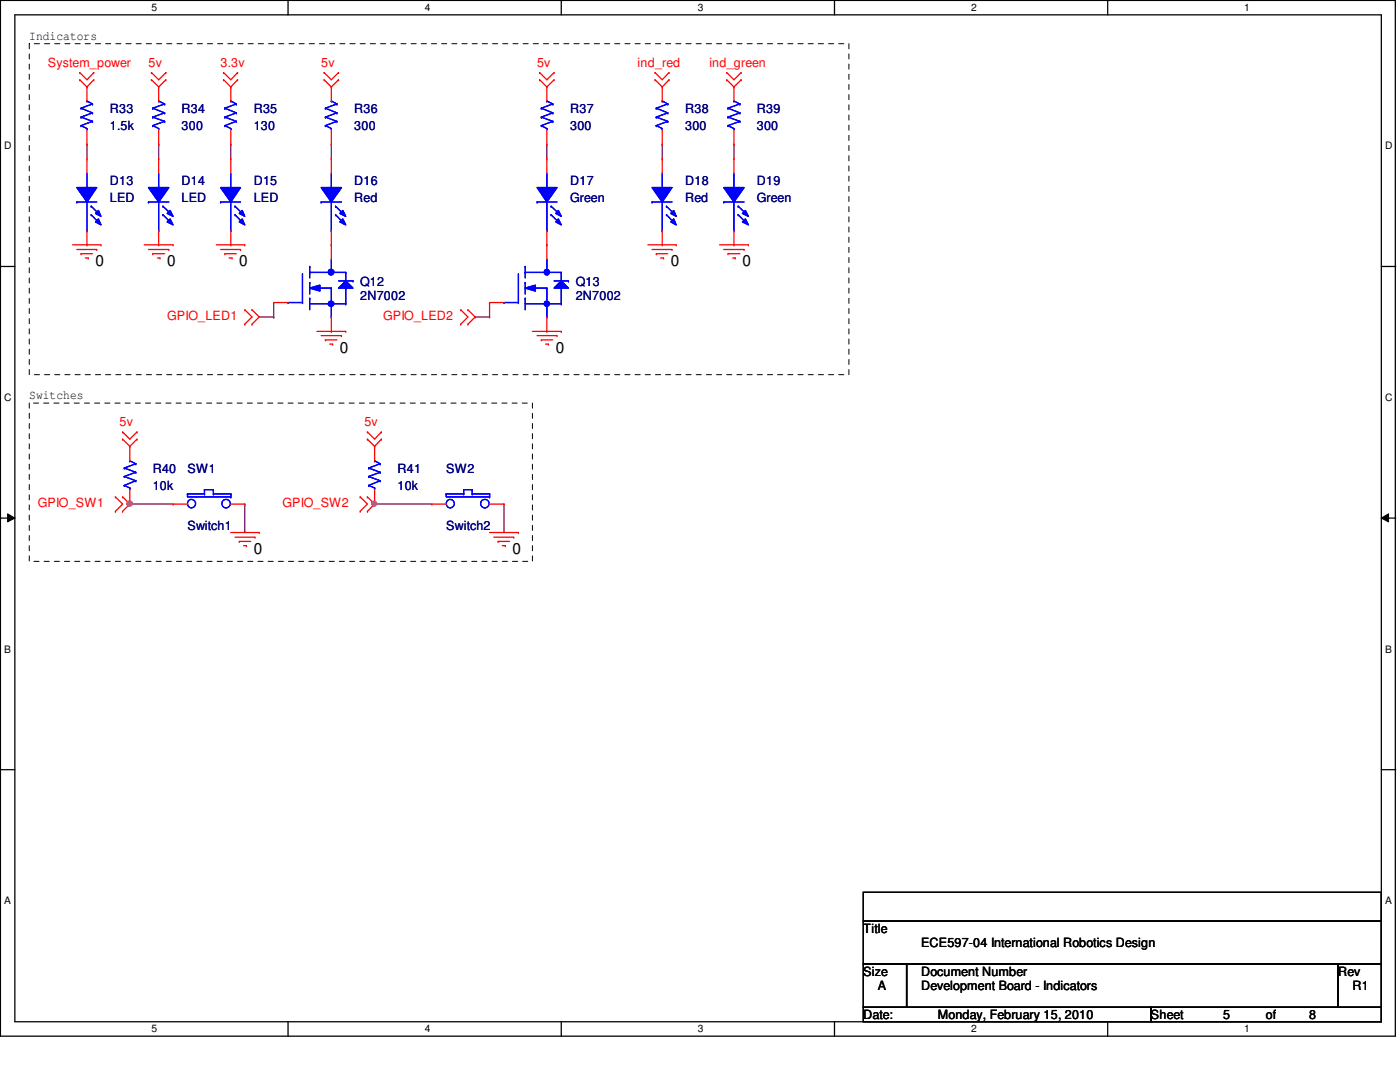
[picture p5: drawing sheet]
<svg xmlns="http://www.w3.org/2000/svg" width="279mm" height="216mm" viewBox="0 0 279 216" stroke-linecap="round" stroke-linejoin="round" font-family="sans-serif">
<path d="M.1 .1h278.4v206.7h-278.4zM3 3h272.7v200.9h-272.7z" fill="none" stroke="#000" stroke-width=".25"/>
<g fill="#fff">
<path d="M30.2 .4h1.1v2.3h-1.1z"/>
<path d="M30.2 204.2h1.1v2.3h-1.1z"/>
</g>
<path d="M57.5 .1v2.9M57.5 203.9v2.9" fill="none" stroke="#000" stroke-width=".25"/>
<g fill="#fff">
<path d="M84.8 .4h1.1v2.3h-1.1z"/>
<path d="M84.8 204.2h1.1v2.3h-1.1z"/>
</g>
<path d="M112 .1v2.9M112 203.9v2.9" fill="none" stroke="#000" stroke-width=".25"/>
<g fill="#fff">
<path d="M139.3 .4h1.1v2.3h-1.1z"/>
<path d="M139.3 204.2h1.1v2.3h-1.1z"/>
</g>
<path d="M166.5 .1v2.9M166.5 203.9v2.9" fill="none" stroke="#000" stroke-width=".25"/>
<g fill="#fff">
<path d="M193.8 .4h1.1v2.3h-1.1z"/>
<path d="M193.8 204.2h1.1v2.3h-1.1z"/>
</g>
<path d="M221.1 .1v2.9M221.1 203.9v2.9" fill="none" stroke="#000" stroke-width=".25"/>
<g fill="#fff">
<path d="M248.3 .4h1.1v2.3h-1.1z"/>
<path d="M248.3 204.2h1.1v2.3h-1.1z"/>
<path d="M.8 28h1.5v2.3h-1.5z"/>
<path d="M276.4 28h1.5v2.3h-1.5z"/>
<path d="M.8 78.2h1.5v2.3h-1.5z"/>
<path d="M276.4 78.2h1.5v2.3h-1.5z"/>
</g>
<path d="M.1 53.2h2.9M275.7 53.2h2.9" fill="none" stroke="#000" stroke-width=".25"/>
<g fill="#fff">
<path d="M.8 128.4h1.4v2.3h-1.4z"/>
<path d="M276.4 128.4h1.4v2.3h-1.4z"/>
</g>
<path d="M.1 103.4h2.9M275.7 103.4h2.9" fill="none" stroke="#000" stroke-width=".25"/>
<path d="M1.5 102.5l1.5 .9-1.5 .7zM275.7 103.4l1.4-.9v1.6z" fill="#000"/>
<path d="M1.5 102.5l1.5 .9-1.5 .7zM275.7 103.4l1.4-.9v1.6z" fill="none" stroke="#000" stroke-width=".2"/>
<g fill="#fff">
<path d="M.8 178.6h1.3v2.3h-1.3z"/>
<path d="M276.4 178.6h1.3v2.3h-1.3z"/>
</g>
<path d="M.1 153.6h2.9M275.7 153.6h2.9" fill="none" stroke="#000" stroke-width=".25"/>
<path d="M5.8 8.7h163.6v66.1h-163.6zM5.8 80.4h100.5v31.6h-100.5z" fill="none" stroke="#000" stroke-width=".2" stroke-dasharray="1 1 1 1 1 1 1 1"/>
<g fill="none" stroke="#800040" stroke-width=".25">
<path d="M17.4 28.8h.1M17.4 28.8v2.9M31.7 28.8h.1M31.7 28.8v2.9M46.1 28.8h.1M46.1 28.8v2.9M66.1 28.8h.1M66.1 28.8v2.9M109.1 28.8h.1M109.1 28.8v2.9M132.2 28.8h.1M132.2 28.8v2.9"/>
<path d="M146.5 28.8h.1M146.5 28.8v2.9M25.9 100.6h.1M25.9 100.6h8.6"/>
</g>
<circle cx="25.9" cy="100.5" r=".55" fill="#f0f"/>
<circle cx="25.9" cy="100.5" r=".55" fill="none" stroke="#f0f" stroke-width=".25"/>
<path d="M74.8 100.6h.1M74.8 100.6h11.4" fill="none" stroke="#800040" stroke-width=".25"/>
<circle cx="74.7" cy="100.5" r=".52" fill="#f0f"/>
<circle cx="74.7" cy="100.5" r=".52" fill="none" stroke="#f0f" stroke-width=".25"/>
<path d="M51.7 63.2h2.9M54.6 63.2h.1M54.6 60.4v2.8M94.8 63.2h.1M94.8 63.2h2.9M97.7 63.2h.1M97.7 60.4v2.8M48.9 100.6h.1M48.9 100.6v5.7M100.6 100.6h.1M100.6 100.6v5.7" fill="none" stroke="#800040" stroke-width=".25"/>
<g fill="none" stroke="#f00" stroke-width=".25">
<path d="M15.9 15.9h.1M15.9 14.5h.1M15.9 15.9l1.5 1.5 1.3-1.5M15.9 14.5l1.5 1.4 1.3-1.4M18.7 15.9h.1M18.7 14.5h.1M30.2 15.9h.1M30.2 14.5h.1M30.2 15.9l1.5 1.5 1.4-1.5M30.2 14.5l1.5 1.4 1.4-1.4M33.1 15.9h.1M33.1 14.5h.1"/>
<path d="M44.6 15.9h.1M44.6 14.5h.1M44.6 15.9l1.5 1.5 1.3-1.5M44.6 14.5l1.5 1.4 1.3-1.4M47.4 15.9h.1M47.4 14.5h.1M64.7 15.9h.1M64.7 14.5h.1M64.7 15.9l1.4 1.5 1.5-1.5M64.7 14.5l1.4 1.4 1.5-1.4M67.6 15.9h.1M67.6 14.5h.1"/>
<path d="M107.7 15.9h.1M107.7 14.5h.1M107.7 15.9l1.4 1.5 1.5-1.5M107.7 14.5l1.4 1.4 1.5-1.4M110.6 15.9h.1M110.6 14.5h.1M130.7 15.9h.1M130.7 14.5h.1M130.7 15.9l1.5 1.5 1.3-1.5M130.7 14.5l1.5 1.4 1.3-1.4M133.5 15.9h.1M133.5 14.5h.1"/>
<path d="M145 15.9h.1M145 14.5h.1M145 15.9l1.5 1.5 1.4-1.5M145 14.5l1.5 1.4 1.4-1.4M147.9 15.9h.1M147.9 14.5h.1M14.5 48.9h5.7M15.3 49.8h4M16.2 50.6h.1M16.2 50.6h2.3M17 51.5h.6M17.6 51.5h.1"/>
<path d="M19.3 49.8h.1M20.2 48.9h.1M28.8 48.9h5.7M29.6 49.8h4.1M30.5 50.6h.1M30.5 50.6h2.4M31.4 51.5h.5M31.9 51.5h.1M33.7 49.8h.1M34.5 48.9h.1M43.2 48.9h5.7M44 49.8h4"/>
<path d="M44.9 50.6h.1M44.9 50.6h2.3M45.7 51.5h.6M46.3 51.5h.1M48 49.8h.1M48.9 48.9h.1M129.3 48.9h5.7M130.1 49.8h4M131 50.6h.1M131 50.6h2.3M131.8 51.5h.6M132.4 51.5h.1"/>
<path d="M134.1 49.8h.1M135 48.9h.1M143.6 48.9h5.8M144.4 49.8h4.1M145.3 50.6h.1M145.3 50.6h2.4M146.2 51.5h.5M146.7 51.5h.1M148.5 49.8h.1M149.4 48.9h.1M48.9 61.8h.1M48.9 64.7h.1"/>
<path d="M48.9 61.8l1.4 1.4-1.4 1.5M50.3 64.7h.1M50.3 61.8h.1M50.3 61.8l1.4 1.4-1.4 1.5M63.2 66.1h5.8M64.1 67h4.1M64.9 67.8h.1M64.9 67.8h2.3M65.8 68.7h.6M66.4 68.7h.1M68.2 67h.1M69 66.1h.1"/>
<path d="M91.9 61.8h.1M91.9 64.7h.1M91.9 61.8l1.5 1.4-1.5 1.5M93.4 64.7h.1M93.4 61.8h.1M93.4 61.8l1.4 1.4-1.4 1.5M106.3 66.1h5.7M107.2 67h4M108 67.8h.1M108 67.8h2.3M108.9 68.7h.6M109.5 68.7h.1"/>
<path d="M111.2 67h.1M112 66.1h.1M23 99.1h.1M23 99.1l1.5 1.5-1.5 1.4M24.5 87.6h.1M24.5 86.2h.1M24.5 99.1h.1M24.5 87.6l1.4 1.5 1.4-1.5M24.5 86.2l1.4 1.4 1.4-1.4M24.5 99.1l1.4 1.5-1.4 1.4M27.3 87.6h.1M27.3 86.2h.1"/>
<path d="M71.9 99.1h.1M71.9 99.1l1.4 1.5-1.4 1.4M73.3 87.6h.1M73.3 86.2h.1M73.3 99.1h.1M73.3 86.2l1.5 1.4 1.3-1.4M73.3 87.6l1.5 1.5 1.3-1.5M73.3 99.1l1.5 1.5-1.5 1.4M76.1 87.6h.1M76.1 86.2h.1M23 102h.1M24.5 102h.1"/>
<path d="M46.1 106.3h5.6M46.9 107.2h4M47.8 108h.1M47.8 108h2.2M48.6 108.9h.6M49.2 108.9h.1M50.9 107.2h.1M51.7 106.3h.1M71.9 102h.1M73.3 102h.1M86.2 100.6h.1M86.2 100.6h2.9"/>
<path d="M97.7 106.3h5.8M97.7 100.6h2.9M98.6 107.2h3.9M99.4 108h.1M99.4 108h2.3M100.2 108.9h.6M100.6 100.6h.1M100.8 108.9h.1M102.5 107.2h.1M103.5 106.3h.1"/>
</g>
<path d="M172.3 178.1h103.4v5.7h-103.4zM172.3 183.8h103.4v8.6h-103.4zM172.3 192.4h8.6v8.6h-8.6zM180.9 192.4h86.1v8.6h-86.1zM267 192.4h8.7v8.6h-8.7zM172.3 201h57.4v2.9h-57.4zM229.7 201h46v2.9h-46z" fill="none" stroke="#000" stroke-width=".25"/>
<g fill="none" stroke="#00f" stroke-width=".25">
<path d="M146.5 37.4h.1M146.5 34.5v2.9M144.4 40.3h.1M144.4 40.3h4.1M146.5 46.1h.1M146.5 40.3v5.8M89.1 98.6h.1M89.1 98.6v.5h8.6M89.1 98.6h3.4M92.5 97.7h.1M92.5 98.6h.1M92.5 97.7h1.7"/>
<path d="M92.5 97.7v.9M94.2 98.6h.1M94.2 97.7h.1M94.2 98.6h3.5M94.2 97.7v.9M97.7 99.1h.1M97.7 98.6h.1M97.7 98.6v.5"/>
<circle cx="89.9" cy="100.5" r=".83"/>
<circle cx="96.8" cy="100.5" r=".85"/>
</g>
<path d="M144.4 37.4h4.1l-2 2.9z" fill-rule="evenodd" fill="#00f"/>
<path d="M144.4 37.4h4.1l-2 2.9z" fill="none" stroke="#00f" stroke-width=".25"/>
<path d="M148.8 43.7l.6 1.2-1.2-.6z" fill-rule="evenodd" fill="#00f"/>
<path d="M148.8 43.7l.6 1.2-1.2-.6z" fill="none" stroke="#00f" stroke-width=".25"/>
<path d="M148.2 42.6l.6-.6 .6 1.2z" fill-rule="evenodd" fill="#00f"/>
<path d="M146.5 37.4h.1M146.5 34.5v2.9M144.4 40.3h.1M144.4 40.3h4.1M146.5 46.1h.1M146.5 40.3v5.8M147.3 41.1h.1M147.3 42.8h.1M147.3 41.1l1.8 1.7M147.3 42.8l1.8 1.8M148.2 42.6l.6-.6 .6 1.2z" fill="none" stroke="#00f" stroke-width=".25"/>
<path d="M144.4 37.4h4.1l-2 2.9z" fill-rule="evenodd" fill="#00f"/>
<path d="M144.4 37.4h4.1l-2 2.9z" fill="none" stroke="#00f" stroke-width=".25"/>
<path d="M148.8 43.7l.6 1.2-1.2-.6z" fill-rule="evenodd" fill="#00f"/>
<path d="M148.8 43.7l.6 1.2-1.2-.6z" fill="none" stroke="#00f" stroke-width=".25"/>
<path d="M148.2 42.6l.6-.6 .6 1.2z" fill-rule="evenodd" fill="#00f"/>
<g fill="none" stroke="#00f" stroke-width=".25">
<path d="M31.7 37.4h.1M31.7 34.5v2.9M29.6 40.3h.1M29.6 40.3h4.1M31.7 46.1h.1M31.7 40.3v5.8M147.3 41.1h.1M147.3 42.8h.1M147.3 41.1l1.8 1.7M147.3 42.8l1.8 1.8M148.2 42.6l.6-.6 .6 1.2zM73.6 96.9h.1"/>
<path d="M73.6 95.1h.1M73.6 93.4h.1M73.6 96.9l1.2 .5M73.6 95.1l2.3 .8M73.6 93.4l2.3 .8M74.8 91.9h.1M74.8 97.4h.1M74.8 91.9l1.1 .6M74.8 97.4v.3M75.9 95.9h.1M75.9 94.2h.1M75.9 92.5h.1"/>
<path d="M75.9 95.9l-2.3 1M75.9 94.2l-2.3 .9M75.9 92.5l-2.3 .9"/>
</g>
<path d="M146.5 31.7h.1M146.5 31.7v2.8M146.5 48.9h.1M146.5 46.1v2.8M74.8 89.1h.1M74.8 89.1v2.8M74.8 97.7v2.9M74.8 100.6h.1" fill="none" stroke="#f00" stroke-width=".25"/>
<path d="M29.6 37.4h4.1l-2 2.9z" fill-rule="evenodd" fill="#00f"/>
<path d="M29.6 37.4h4.1l-2 2.9z" fill="none" stroke="#00f" stroke-width=".25"/>
<path d="M34 43.7l.5 1.2-1.1-.6z" fill-rule="evenodd" fill="#00f"/>
<path d="M34 43.7l.5 1.2-1.1-.6z" fill="none" stroke="#00f" stroke-width=".25"/>
<path d="M34 42l.5 1.2-1.1-.6z" fill-rule="evenodd" fill="#00f"/>
<path d="M31.7 37.4h.1M31.7 34.5v2.9M29.6 40.3h.1M29.6 40.3h4.1M31.7 46.1h.1M31.7 40.3v5.8M32.5 41.1h.1M32.5 42.8h.1M32.5 41.1l1.8 1.7M32.5 42.8l1.8 1.8M34 42l.5 1.2-1.1-.6z" fill="none" stroke="#00f" stroke-width=".25"/>
<path d="M29.6 37.4h4.1l-2 2.9z" fill-rule="evenodd" fill="#00f"/>
<path d="M29.6 37.4h4.1l-2 2.9z" fill="none" stroke="#00f" stroke-width=".25"/>
<path d="M34 43.7l.5 1.2-1.1-.6z" fill-rule="evenodd" fill="#00f"/>
<path d="M34 43.7l.5 1.2-1.1-.6z" fill="none" stroke="#00f" stroke-width=".25"/>
<path d="M34 42l.5 1.2-1.1-.6z" fill-rule="evenodd" fill="#00f"/>
<g fill="none" stroke="#00f" stroke-width=".25">
<path d="M46.1 37.4h.1M46.1 34.5v2.9M108 25.1h.1M108 23.4h.1M108 21.6h.1M108 25.1l1.1 .6M108 23.4l2.3 .8M108 21.6l2.3 .9M109.1 20.2h.1M109.1 25.7h.1M109.1 20.2l1.2 .5M109.1 25.7v.2"/>
<path d="M110.3 24.2h.1M110.3 22.5h.1M110.3 20.7h.1M110.3 24.2l-2.3 .9M110.3 22.5l-2.3 .9M110.3 20.7l-2.3 .9M32.5 41.1h.1M32.5 42.8h.1M32.5 41.1l1.8 1.7M32.5 42.8l1.8 1.8M34 42l.5 1.2-1.1-.6zM44 40.3h.1"/>
<path d="M44 40.3h4M46.1 46.1h.1M46.1 40.3v5.8"/>
</g>
<path d="M109.1 17.4h.1M109.1 17.4v2.8M31.7 31.7h.1M31.7 31.7v2.8M109.1 28.8h.1M109.1 25.9v2.9M31.7 48.9h.1M31.7 46.1v2.8" fill="none" stroke="#f00" stroke-width=".25"/>
<path d="M44 37.4h4l-1.9 2.9z" fill-rule="evenodd" fill="#00f"/>
<path d="M44 37.4h4l-1.9 2.9z" fill="none" stroke="#00f" stroke-width=".25"/>
<path d="M47.8 44.3l.5-.6 .6 1.2z" fill-rule="evenodd" fill="#00f"/>
<path d="M47.8 44.3l.5-.6 .6 1.2z" fill="none" stroke="#00f" stroke-width=".25"/>
<path d="M48.3 42l.6 1.2-1.1-.6z" fill-rule="evenodd" fill="#00f"/>
<path d="M46.1 37.4h.1M46.1 34.5v2.9M44 40.3h.1M44 40.3h4M46.1 46.1h.1M46.1 40.3v5.8M46.9 41.1h.1M46.9 42.8h.1M46.9 41.1l1.7 1.7M46.9 42.8l1.7 1.8M48.3 42l.6 1.2-1.1-.6z" fill="none" stroke="#00f" stroke-width=".25"/>
<path d="M44 37.4h4l-1.9 2.9z" fill-rule="evenodd" fill="#00f"/>
<path d="M44 37.4h4l-1.9 2.9z" fill="none" stroke="#00f" stroke-width=".25"/>
<path d="M47.8 44.3l.5-.6 .6 1.2z" fill-rule="evenodd" fill="#00f"/>
<path d="M47.8 44.3l.5-.6 .6 1.2z" fill="none" stroke="#00f" stroke-width=".25"/>
<path d="M48.3 42l.6 1.2-1.1-.6z" fill-rule="evenodd" fill="#00f"/>
<path d="M109.1 37.4h.1M109.1 34.5v2.9M46.9 41.1h.1M46.9 42.8h.1M46.9 41.1l1.7 1.7M46.9 42.8l1.7 1.8M48.3 42l.6 1.2-1.1-.6zM107.2 40.3h.1M107.2 40.3h4M109.1 46.1h.1M109.1 40.3v5.8" fill="none" stroke="#00f" stroke-width=".25"/>
<path d="M46.1 31.7h.1M46.1 31.7v2.8M46.1 48.9h.1M46.1 46.1v2.8" fill="none" stroke="#f00" stroke-width=".25"/>
<path d="M107.2 37.4h4l-2.1 2.9z" fill-rule="evenodd" fill="#00f"/>
<path d="M107.2 37.4h4l-2.1 2.9z" fill="none" stroke="#00f" stroke-width=".25"/>
<path d="M111.4 43.7l.6 1.2-1.1-.6z" fill-rule="evenodd" fill="#00f"/>
<path d="M111.4 43.7l.6 1.2-1.1-.6z" fill="none" stroke="#00f" stroke-width=".25"/>
<path d="M111.4 42l.6 1.2-1.1-.6z" fill-rule="evenodd" fill="#00f"/>
<path d="M109.1 37.4h.1M109.1 34.5v2.9M107.2 40.3h.1M107.2 40.3h4M109.1 46.1h.1M109.1 40.3v5.8M110 41.1h.1M110 42.8h.1M110 41.1l1.8 1.7M110 42.8l1.8 1.8M111.4 42l.6 1.2-1.1-.6z" fill="none" stroke="#00f" stroke-width=".25"/>
<path d="M107.2 37.4h4l-2.1 2.9z" fill-rule="evenodd" fill="#00f"/>
<path d="M107.2 37.4h4l-2.1 2.9z" fill="none" stroke="#00f" stroke-width=".25"/>
<path d="M111.4 43.7l.6 1.2-1.1-.6z" fill-rule="evenodd" fill="#00f"/>
<path d="M111.4 43.7l.6 1.2-1.1-.6z" fill="none" stroke="#00f" stroke-width=".25"/>
<path d="M111.4 42l.6 1.2-1.1-.6z" fill-rule="evenodd" fill="#00f"/>
<g fill="none" stroke="#00f" stroke-width=".25">
<path d="M16.2 25.1h.1M16.2 23.4h.1M16.2 21.6h.1M16.2 25.1l1.2 .6M16.2 23.4l2.3 .8M16.2 21.6l2.3 .9M17.4 20.2h.1M17.4 25.7h.1M17.4 20.2l1.1 .5M17.4 25.7v.2M18.5 24.2h.1M18.5 22.5h.1"/>
<path d="M18.5 20.7h.1M18.5 24.2l-2.3 .9M18.5 22.5l-2.3 .9M18.5 20.7l-2.3 .9M110 41.1h.1M110 42.8h.1M110 41.1l1.8 1.7M110 42.8l1.8 1.8M111.4 42l.6 1.2-1.1-.6zM24.8 96.9h.1M24.8 95.1h.1M24.8 93.4h.1"/>
<path d="M24.8 96.9l1.1 .5M24.8 95.1l2.3 .8M24.8 93.4l2.3 .8M25.9 91.9h.1M25.9 97.4h.1M25.9 91.9l1.2 .6M25.9 97.4v.3M27.1 95.9h.1M27.1 94.2h.1M27.1 92.5h.1M27.1 95.9l-2.3 1M27.1 94.2l-2.3 .9"/>
<path d="M27.1 92.5l-2.3 .9M37.4 98.6h.1M37.4 98.6v.5h8.7M37.4 98.6h3.4M40.8 97.7h.1M40.8 98.6h.1M40.8 97.7h1.8M40.8 97.7v.9M42.6 98.6h.1M42.6 97.7h.1M42.6 98.6h3.5M42.6 97.7v.9"/>
<path d="M46.1 99.1h.1M46.1 98.6h.1M46.1 98.6v.5"/>
<circle cx="38.2" cy="100.5" r=".83"/>
<circle cx="45.1" cy="100.5" r=".85"/>
</g>
<g fill="none" stroke="#f00" stroke-width=".25">
<path d="M17.4 17.4h.1M17.4 17.4v2.8M17.4 28.8h.1M17.4 25.9v2.9M109.1 31.7h.1M109.1 31.7v2.8M109.1 48.9h.1M109.1 46.1v2.8M25.9 89.1h.1M25.9 89.1v2.8M25.9 97.7v2.9M25.9 100.6h.1"/>
<path d="M34.5 100.6h.1M34.5 100.6h2.9M46.1 100.6h2.8M48.9 100.6h.1"/>
</g>
<path d="M69 56l1.4 1.5h-2.8z" fill="#00f"/>
<g fill="none" stroke="#00f" stroke-width=".25">
<path d="M60.4 54.6v5.8M61.8 59.5h.1M61.8 56.4h.1M61.8 53.2h.1M61.8 54.4h.1M61.8 53.2v2.3M61.8 56.4v2.3M61.8 59.5v2.3M61.8 54.4h7.2M63.2 57.5h2.9M66.1 54.4h.1M66.1 57.5h.1"/>
<path d="M66.1 51.7v2.7M66.1 57.5v5.7M67.6 56h2.8M69 56l1.4 1.5h-2.8zM69 57.5h.1M69 54.4h.1M69 54.4v1.6M69 57.5v3.1M70.4 56h.1M57.5 60.4h.1M57.5 60.4h2.9M60.4 60.4h.1"/>
<path d="M61.8 60.6h7.2M66.1 63.2h.1M69 60.6h.1"/>
</g>
<path d="M61.8 57.5l2-.6v1.2z" fill="#00f"/>
<path d="M61.8 57.5l2-.6v1.2z" fill="none" stroke="#00f" stroke-width=".25"/>
<circle cx="66.1" cy="54.3" r=".57" fill="#00f"/>
<circle cx="66.1" cy="54.3" r=".57" fill="none" stroke="#00f" stroke-width=".25"/>
<circle cx="66.1" cy="60.6" r=".55" fill="#00f"/>
<circle cx="66.1" cy="60.6" r=".55" fill="none" stroke="#00f" stroke-width=".25"/>
<path d="M69 56l1.4 1.5h-2.8z" fill="#00f"/>
<g fill="none" stroke="#00f" stroke-width=".25">
<path d="M60.4 54.6v5.8M61.8 59.5h.1M61.8 56.4h.1M61.8 53.2h.1M61.8 54.4h.1M61.8 53.2v2.3M61.8 56.4v2.3M61.8 59.5v2.3M61.8 54.4h7.2M63.2 57.5h2.9M66.1 54.4h.1M66.1 57.5h.1"/>
<path d="M66.1 51.7v2.7M66.1 57.5v5.7M67.6 56h2.8M69 56l1.4 1.5h-2.8zM69 57.5h.1M69 54.4h.1M69 54.4v1.6M69 57.5v3.1M70.4 56h.1M57.5 60.4h.1M57.5 60.4h2.9M60.4 60.4h.1"/>
<path d="M61.8 60.6h7.2M66.1 63.2h.1M69 60.6h.1"/>
</g>
<path d="M61.8 57.5l2-.6v1.2z" fill="#00f"/>
<path d="M61.8 57.5l2-.6v1.2z" fill="none" stroke="#00f" stroke-width=".25"/>
<circle cx="66.1" cy="54.3" r=".57" fill="#00f"/>
<circle cx="66.1" cy="54.3" r=".57" fill="none" stroke="#00f" stroke-width=".25"/>
<circle cx="66.1" cy="60.6" r=".55" fill="#00f"/>
<g fill="none" stroke="#00f" stroke-width=".25">
<path d="M30.5 25.1h.1M30.5 23.4h.1M30.5 21.6h.1M30.5 25.1l1.2 .6M30.5 23.4l2.4 .8M30.5 21.6l2.4 .9M31.7 20.2h.1M31.7 25.7h.1M31.7 20.2l1.2 .5M31.7 25.7v.2M32.9 24.2h.1M32.9 22.5h.1"/>
<path d="M32.9 20.7h.1M32.9 24.2l-2.4 .9M32.9 22.5l-2.4 .9M32.9 20.7l-2.4 .9M44.9 25.1h.1M44.9 23.4h.1M44.9 21.6h.1M44.9 25.1l1.2 .6M44.9 23.4l2.3 .8M44.9 21.6l2.3 .9M46.1 20.2h.1M46.1 25.7h.1"/>
<path d="M46.1 20.2l1.1 .5M46.1 25.7v.2M47.2 24.2h.1M47.2 22.5h.1M47.2 20.7h.1M47.2 24.2l-2.3 .9M47.2 22.5l-2.3 .9M47.2 20.7l-2.3 .9M64.9 25.1h.1M64.9 23.4h.1M64.9 21.6h.1M64.9 25.1l1.2 .6"/>
<path d="M64.9 23.4l2.3 .8M64.9 21.6l2.3 .9M66.1 20.2h.1M66.1 25.7h.1M66.1 37.4h.1M66.1 20.2l1.1 .5M66.1 25.7v.2M66.1 34.5v2.9M67.2 24.2h.1M67.2 22.5h.1M67.2 20.7h.1M67.2 24.2l-2.3 .9"/>
<path d="M67.2 22.5l-2.3 .9M67.2 20.7l-2.3 .9M64.1 40.3h.1M64.1 40.3h4.1M66.1 46.1h.1M66.1 40.3v5.8"/>
<circle cx="66.1" cy="60.6" r=".55"/>
</g>
<g fill="none" stroke="#f00" stroke-width=".25">
<path d="M31.7 17.4h.1M31.7 17.4v2.8M46.1 17.4h.1M46.1 17.4v2.8M66.1 17.4h.1M66.1 17.4v2.8M31.7 28.8h.1M31.7 25.9v2.9M46.1 28.8h.1M46.1 25.9v2.9M66.1 28.8h.1M66.1 25.9v2.9"/>
<path d="M66.1 48.9h.1M66.1 48.9v2.8M54.6 60.4h.1M54.6 60.4h2.9M66.1 66.1h.1M66.1 63.2v2.9"/>
</g>
<path d="M64.1 37.4h4.1l-2.1 2.9z" fill-rule="evenodd" fill="#00f"/>
<path d="M64.1 37.4h4.1l-2.1 2.9z" fill="none" stroke="#00f" stroke-width=".25"/>
<path d="M68.4 43.7l.6 1.2-1.2-.6z" fill-rule="evenodd" fill="#00f"/>
<path d="M68.4 43.7l.6 1.2-1.2-.6z" fill="none" stroke="#00f" stroke-width=".25"/>
<path d="M67.8 42.6l.6-.6 .6 1.2z" fill-rule="evenodd" fill="#00f"/>
<path d="M66.1 37.4h.1M66.1 34.5v2.9M64.1 40.3h.1M64.1 40.3h4.1M66.1 46.1h.1M66.1 40.3v5.8M67 41.1h.1M67 42.8h.1M67 41.1l1.7 1.7M67 42.8l1.7 1.8M67.8 42.6l.6-.6 .6 1.2z" fill="none" stroke="#00f" stroke-width=".25"/>
<path d="M64.1 37.4h4.1l-2.1 2.9z" fill-rule="evenodd" fill="#00f"/>
<path d="M64.1 37.4h4.1l-2.1 2.9z" fill="none" stroke="#00f" stroke-width=".25"/>
<path d="M68.4 43.7l.6 1.2-1.2-.6z" fill-rule="evenodd" fill="#00f"/>
<path d="M68.4 43.7l.6 1.2-1.2-.6z" fill="none" stroke="#00f" stroke-width=".25"/>
<path d="M67.8 42.6l.6-.6 .6 1.2z" fill-rule="evenodd" fill="#00f"/>
<g fill="none" stroke="#00f" stroke-width=".25">
<path d="M131 25.1h.1M131 23.4h.1M131 21.6h.1M131 25.1l1.2 .6M131 23.4l2.3 .8M131 21.6l2.3 .9M132.2 20.2h.1M132.2 25.7h.1M132.2 20.2l1.1 .5M132.2 25.7v.2M133.3 24.2h.1M133.3 22.5h.1"/>
<path d="M133.3 20.7h.1M133.3 24.2l-2.3 .9M133.3 22.5l-2.3 .9M133.3 20.7l-2.3 .9M145.3 25.1h.1M145.3 23.4h.1M145.3 21.6h.1M145.3 25.1l1.2 .6M145.3 23.4l2.4 .8M145.3 21.6l2.4 .9M146.5 20.2h.1M146.5 25.7h.1"/>
<path d="M146.5 20.2l1.2 .5M146.5 25.7v.2M147.7 24.2h.1M147.7 22.5h.1M147.7 20.7h.1M147.7 24.2l-2.4 .9M147.7 22.5l-2.4 .9M147.7 20.7l-2.4 .9M67 41.1h.1M67 42.8h.1M67 41.1l1.7 1.7M67 42.8l1.7 1.8"/>
<path d="M67.8 42.6l.6-.6 .6 1.2z"/>
</g>
<path d="M132.2 17.4h.1M132.2 17.4v2.8M146.5 17.4h.1M146.5 17.4v2.8M66.1 31.7h.1M66.1 31.7v2.8M132.2 28.8h.1M132.2 25.9v2.9M146.5 28.8h.1M146.5 25.9v2.9M66.1 48.9h.1M66.1 46.1v2.8" fill="none" stroke="#f00" stroke-width=".25"/>
<path d="M112 56l1.5 1.5h-2.9z" fill="#00f"/>
<g fill="none" stroke="#00f" stroke-width=".25">
<path d="M103.5 54.6v5.8M104.8 59.5h.1M104.8 56.4h.1M104.8 53.2h.1M104.8 54.4h.1M104.8 53.2v2.3M104.8 56.4v2.3M104.8 59.5v2.3M104.8 54.4h7.2M106.3 57.5h2.8M109.1 54.4h.1M109.1 57.5h.1"/>
<path d="M109.1 51.7v2.7M109.1 57.5v5.7M110.6 56h2.9M112 56l1.5 1.5h-2.9zM112 57.5h.1M112 54.4h.1M112 54.4v1.6M112 57.5v3.1M113.5 56h.1M100.6 60.4h.1M100.6 60.4h2.9M103.5 60.4h.1"/>
<path d="M104.8 60.6h7.2M109.1 63.2h.1M112 60.6h.1"/>
</g>
<path d="M104.8 57.5l2-.6v1.2z" fill="#00f"/>
<path d="M104.8 57.5l2-.6v1.2z" fill="none" stroke="#00f" stroke-width=".25"/>
<circle cx="109.1" cy="54.3" r=".54" fill="#00f"/>
<circle cx="109.1" cy="54.3" r=".54" fill="none" stroke="#00f" stroke-width=".25"/>
<circle cx="109.1" cy="60.6" r=".52" fill="#00f"/>
<circle cx="109.1" cy="60.6" r=".52" fill="none" stroke="#00f" stroke-width=".25"/>
<path d="M112 56l1.5 1.5h-2.9z" fill="#00f"/>
<g fill="none" stroke="#00f" stroke-width=".25">
<path d="M103.5 54.6v5.8M104.8 59.5h.1M104.8 56.4h.1M104.8 53.2h.1M104.8 54.4h.1M104.8 53.2v2.3M104.8 56.4v2.3M104.8 59.5v2.3M104.8 54.4h7.2M106.3 57.5h2.8M109.1 54.4h.1M109.1 57.5h.1"/>
<path d="M109.1 51.7v2.7M109.1 57.5v5.7M110.6 56h2.9M112 56l1.5 1.5h-2.9zM112 57.5h.1M112 54.4h.1M112 54.4v1.6M112 57.5v3.1M113.5 56h.1M100.6 60.4h.1M100.6 60.4h2.9M103.5 60.4h.1"/>
<path d="M104.8 60.6h7.2M109.1 63.2h.1M112 60.6h.1"/>
</g>
<path d="M104.8 57.5l2-.6v1.2z" fill="#00f"/>
<path d="M104.8 57.5l2-.6v1.2z" fill="none" stroke="#00f" stroke-width=".25"/>
<circle cx="109.1" cy="54.3" r=".54" fill="#00f"/>
<circle cx="109.1" cy="54.3" r=".54" fill="none" stroke="#00f" stroke-width=".25"/>
<circle cx="109.1" cy="60.6" r=".52" fill="#00f"/>
<g fill="none" stroke="#00f" stroke-width=".25">
<path d="M132.2 37.4h.1M132.2 34.5v2.9M130.1 40.3h.1M130.1 40.3h4M132.2 46.1h.1M132.2 40.3v5.8"/>
<circle cx="109.1" cy="60.6" r=".52"/>
</g>
<path d="M109.1 48.9h.1M109.1 48.9v2.8M97.7 60.4h.1M97.7 60.4h2.9M109.1 66.1h.1M109.1 63.2v2.9" fill="none" stroke="#f00" stroke-width=".25"/>
<path d="M130.1 37.4h4l-1.9 2.9z" fill-rule="evenodd" fill="#00f"/>
<path d="M130.1 37.4h4l-1.9 2.9z" fill="none" stroke="#00f" stroke-width=".25"/>
<path d="M134.5 43.7l.5 1.2-1.1-.6z" fill-rule="evenodd" fill="#00f"/>
<path d="M134.5 43.7l.5 1.2-1.1-.6z" fill="none" stroke="#00f" stroke-width=".25"/>
<path d="M133.9 42.6l.6-.6 .5 1.2z" fill-rule="evenodd" fill="#00f"/>
<path d="M132.2 37.4h.1M132.2 34.5v2.9M130.1 40.3h.1M130.1 40.3h4M132.2 46.1h.1M132.2 40.3v5.8M133 41.1h.1M133 42.8h.1M133 41.1l1.7 1.7M133 42.8l1.7 1.8M133.9 42.6l.6-.6 .5 1.2z" fill="none" stroke="#00f" stroke-width=".25"/>
<path d="M130.1 37.4h4l-1.9 2.9z" fill-rule="evenodd" fill="#00f"/>
<path d="M130.1 37.4h4l-1.9 2.9z" fill="none" stroke="#00f" stroke-width=".25"/>
<path d="M134.5 43.7l.5 1.2-1.1-.6z" fill-rule="evenodd" fill="#00f"/>
<path d="M134.5 43.7l.5 1.2-1.1-.6z" fill="none" stroke="#00f" stroke-width=".25"/>
<path d="M133.9 42.6l.6-.6 .5 1.2z" fill-rule="evenodd" fill="#00f"/>
<path d="M17.4 37.4h.1M17.4 34.5v2.9M15.3 40.3h.1M15.3 40.3h4M17.4 46.1h.1M17.4 40.3v5.8M133 41.1h.1M133 42.8h.1M133 41.1l1.7 1.7M133 42.8l1.7 1.8M133.9 42.6l.6-.6 .5 1.2z" fill="none" stroke="#00f" stroke-width=".25"/>
<path d="M132.2 31.7h.1M132.2 31.7v2.8M132.2 48.9h.1M132.2 46.1v2.8" fill="none" stroke="#f00" stroke-width=".25"/>
<path d="M15.3 37.4h4l-1.9 2.9z" fill-rule="evenodd" fill="#00f"/>
<path d="M15.3 37.4h4l-1.9 2.9z" fill="none" stroke="#00f" stroke-width=".25"/>
<path d="M19 44.3l.6-.6 .6 1.2z" fill-rule="evenodd" fill="#00f"/>
<path d="M19 44.3l.6-.6 .6 1.2z" fill="none" stroke="#00f" stroke-width=".25"/>
<path d="M19.6 42l.6 1.2-1.2-.6z" fill-rule="evenodd" fill="#00f"/>
<path d="M17.4 37.4h.1M17.4 34.5v2.9M15.3 40.3h.1M15.3 40.3h4M17.4 46.1h.1M17.4 40.3v5.8M18.2 41.1h.1M18.2 42.8h.1M18.2 41.1l1.7 1.7M18.2 42.8l1.7 1.8M19.6 42l.6 1.2-1.2-.6z" fill="none" stroke="#00f" stroke-width=".25"/>
<path d="M15.3 37.4h4l-1.9 2.9z" fill-rule="evenodd" fill="#00f"/>
<path d="M15.3 37.4h4l-1.9 2.9z" fill="none" stroke="#00f" stroke-width=".25"/>
<path d="M19 44.3l.6-.6 .6 1.2z" fill-rule="evenodd" fill="#00f"/>
<path d="M19 44.3l.6-.6 .6 1.2z" fill="none" stroke="#00f" stroke-width=".25"/>
<path d="M19.6 42l.6 1.2-1.2-.6z" fill-rule="evenodd" fill="#00f"/>
<path d="M18.2 41.1h.1M18.2 42.8h.1M18.2 41.1l1.7 1.7M18.2 42.8l1.7 1.8M19.6 42l.6 1.2-1.2-.6z" fill="none" stroke="#00f" stroke-width=".25"/>
<path d="M17.4 31.7h.1M17.4 31.7v2.8M17.4 48.9h.1M17.4 46.1v2.8" fill="none" stroke="#f00" stroke-width=".25"/>
<circle cx="25.9" cy="100.5" r=".55" fill="#f0f"/>
<circle cx="25.9" cy="100.5" r=".55" fill="none" stroke="#f0f" stroke-width=".25"/>
<circle cx="74.7" cy="100.5" r=".52" fill="#f0f"/>
<circle cx="74.7" cy="100.5" r=".52" fill="none" stroke="#f0f" stroke-width=".25"/>
<g font-size="3.1">
<text x="19.1" y="53.2">0</text>
<text x="33.4" y="53.2">0</text>
<text x="47.8" y="53.2">0</text>
<text x="133.9" y="53.2">0</text>
<text x="148.2" y="53.2">0</text>
<text x="67.8" y="70.4">0</text>
<text x="110.9" y="70.4">0</text>
<text x="50.6" y="110.6">0</text>
<text x="102.3" y="110.6">0</text>
</g>
<g font-size="2.5">
<text x="5.8" y="8">Indicators</text>
<text x="5.8" y="79.7">Switches</text>
<text x="172.3" y="186.2">Title</text>
<text x="183.8" y="189.1">ECE597-04 International Robotics Design</text>
<text x="172.3" y="194.7">Size</text>
<text x="175.2" y="197.6">A</text>
<text x="183.8" y="194.7">Document Number</text>
<text x="183.8" y="197.6">Development Board - Indicators</text>
<text x="267" y="194.7">Rev</text>
<text x="269.9" y="197.6">R1</text>
<text x="172.3" y="203.4">Date:</text>
<text x="187.2" y="203.4">Monday, February 15, 2010</text>
<text x="229.7" y="203.4">Sheet</text>
<text x="244.1" y="203.4">5</text>
<text x="252.6" y="203.4">of</text>
<text x="261.3" y="203.4">8</text>
</g>
<g font-size="2.5" fill="#f00">
<text x="9.6" y="13.4">System_power</text>
<text x="29.6" y="13.4">5v</text>
<text x="44" y="13.4">3.3v</text>
<text x="64.1" y="13.4">5v</text>
<text x="107.2" y="13.4">5v</text>
<text x="127.3" y="13.4">ind_red</text>
<text x="141.6" y="13.4">ind_green</text>
<text x="33.4" y="63.9">GPIO_LED1</text>
<text x="76.5" y="63.9">GPIO_LED2</text>
<text x="23.9" y="85.1">5v</text>
<text x="72.7" y="85.1">5v</text>
<text x="7.5" y="101.2">GPIO_SW1</text>
<text x="56.4" y="101.2">GPIO_SW2</text>
</g>
<g font-size="2.5" fill="#000080">
<text x="21.9" y="22.5">R33</text>
<text x="36.2" y="22.5">R34</text>
<text x="50.6" y="22.5">R35</text>
<text x="70.7" y="22.5">R36</text>
<text x="113.8" y="22.5">R37</text>
<text x="136.7" y="22.5">R38</text>
<text x="151" y="22.5">R39</text>
<text x="21.9" y="26">1.5k</text>
<text x="36.2" y="26">300</text>
<text x="50.6" y="26">130</text>
<text x="70.7" y="26">300</text>
<text x="113.8" y="26">300</text>
<text x="136.7" y="26">300</text>
<text x="151" y="26">300</text>
<text x="21.9" y="36.9">D13</text>
<text x="21.9" y="40.4">LED</text>
<text x="36.2" y="36.9">D14</text>
<text x="36.2" y="40.4">LED</text>
<text x="50.6" y="36.9">D15</text>
<text x="50.6" y="40.4">LED</text>
<text x="70.7" y="36.9">D16</text>
<text x="70.7" y="40.4">Red</text>
<text x="113.8" y="36.9">D17</text>
<text x="113.8" y="40.4">Green</text>
<text x="136.7" y="36.9">D18</text>
<text x="136.7" y="40.4">Red</text>
<text x="151" y="36.9">D19</text>
<text x="151" y="40.4">Green</text>
<text x="71.9" y="57">Q12</text>
<text x="71.9" y="59.9">2N7002</text>
<text x="114.9" y="57">Q13</text>
<text x="114.9" y="59.9">2N7002</text>
<text x="30.5" y="94.3">R40</text>
<text x="37.4" y="94.3">SW1</text>
<text x="79.3" y="94.3">R41</text>
<text x="89.1" y="94.3">SW2</text>
<text x="30.5" y="97.8">10k</text>
<text x="79.3" y="97.8">10k</text>
<text x="37.4" y="105.8">Switch1</text>
<text x="89.1" y="105.8">Switch2</text>
</g>
<g font-size="2">
<text x="30.2" y="2.2">5</text>
<text x="84.8" y="2.2">4</text>
<text x="139.3" y="2.2">3</text>
<text x="193.8" y="2.2">2</text>
<text x="248.3" y="2.2">1</text>
<text x=".8" y="29.8">D</text>
<text x="276.4" y="29.8">D</text>
<text x=".8" y="80">C</text>
<text x="276.4" y="80">C</text>
<text x=".8" y="130.2">B</text>
<text x="276.4" y="130.2">B</text>
<text x=".8" y="180.4">A</text>
<text x="276.4" y="180.4">A</text>
<text x="30.2" y="206">5</text>
<text x="84.8" y="206">4</text>
<text x="139.3" y="206">3</text>
<text x="193.8" y="206">2</text>
<text x="248.3" y="206">1</text>
</g>
</svg>
